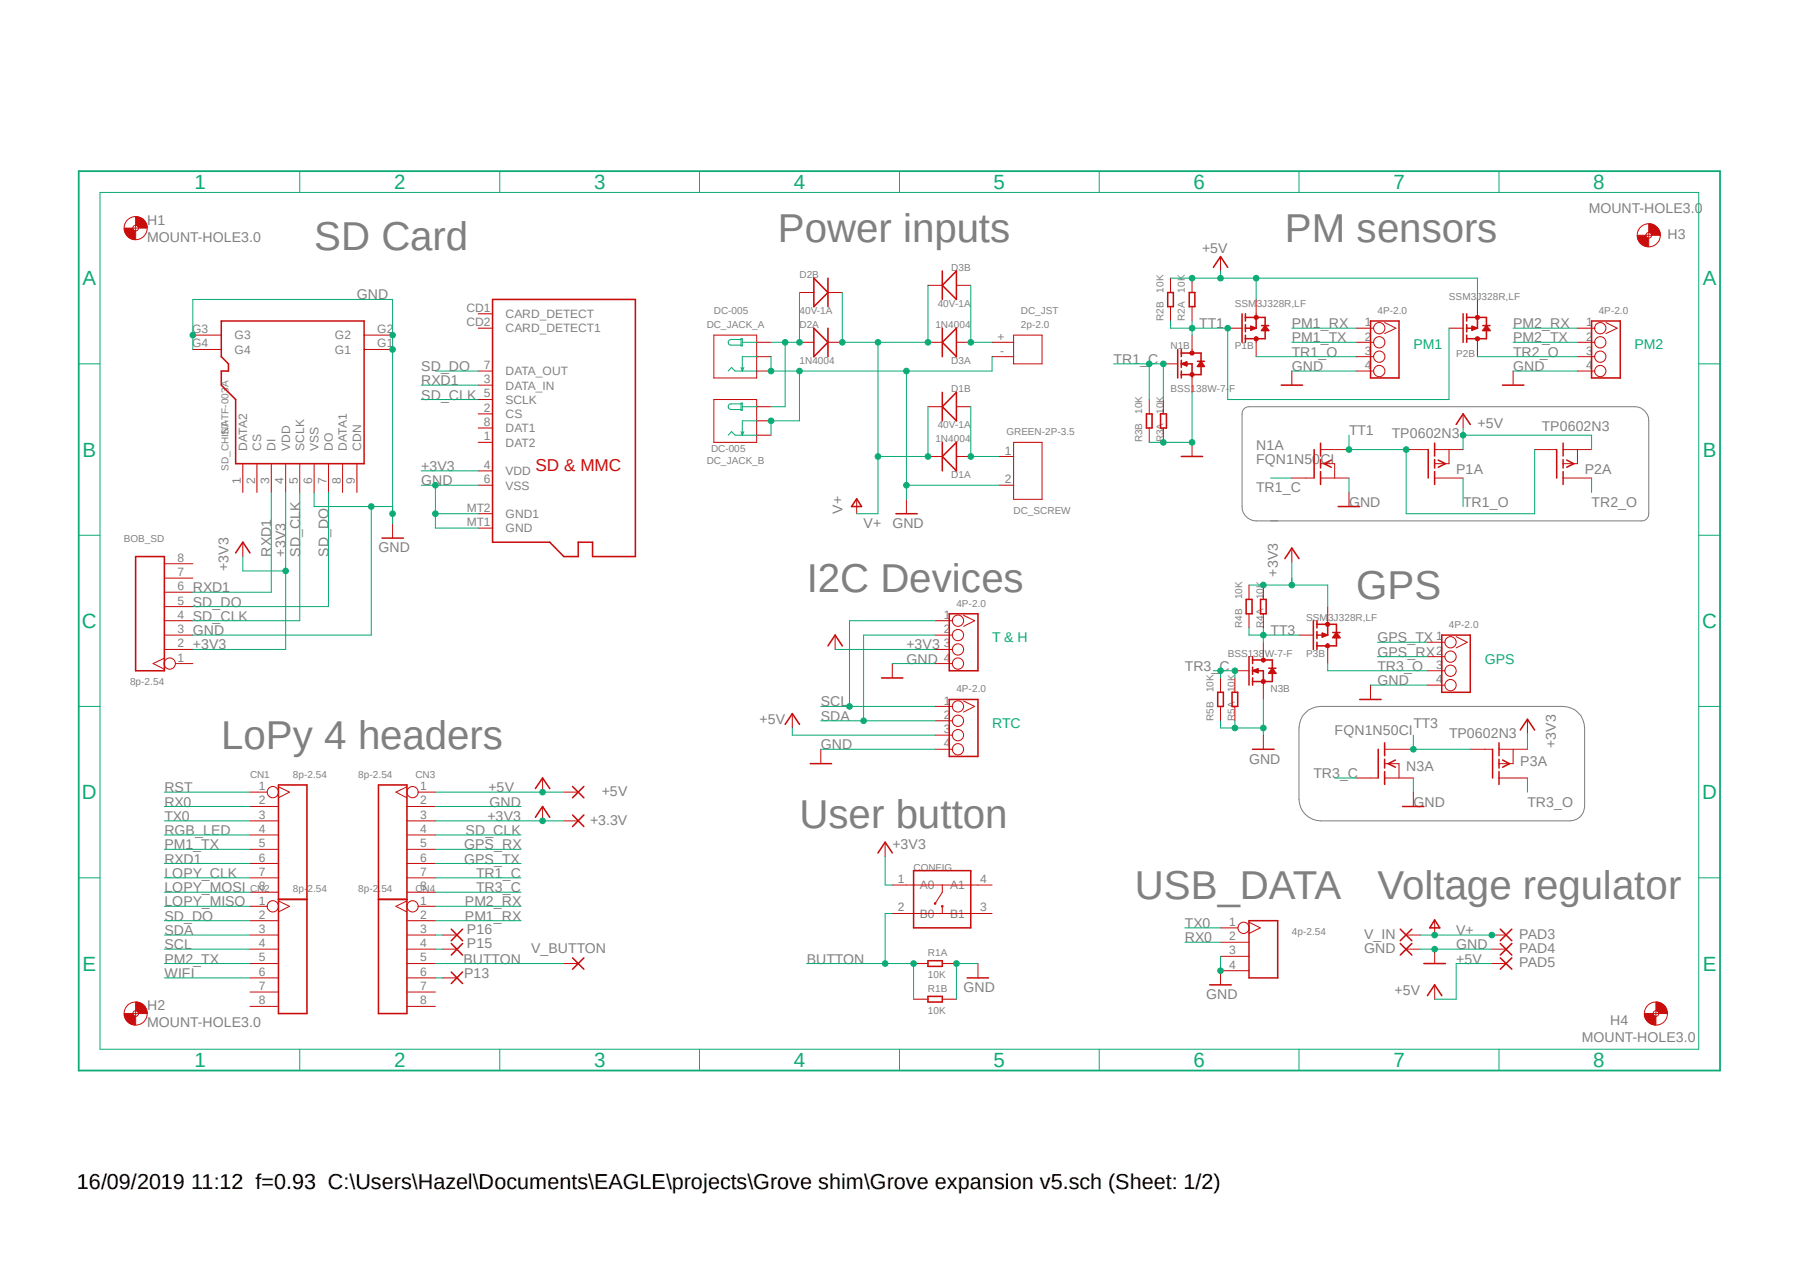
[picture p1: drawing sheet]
<svg xmlns="http://www.w3.org/2000/svg" width="297mm" height="210mm" viewBox="0 0 297 210" stroke-linecap="round" stroke-linejoin="round" font-family="sans-serif">
<path d="M12.7 27.9l271.7 149.1M284.4 27.9l-271.7 149.1" fill="none" stroke="#fff" stroke-width=".17"/>
<path d="M205.5 67.3l.7-.2h63.6a2.35 2.35 0 0 1 2.4 2.3v15.4a1.18 1.18 0 0 1-1.2 1.1h-63.6a2.35 2.35 0 0 1-2.3-2.3v-15.3v-.4zM215.5 117.6a3.7 3.7 0 0 1 2.5-1.1h40.1a3.6 3.6 0 0 1 3.5 3.6v13a2.43 2.43 0 0 1-2.4 2.3h-41.2a3.6 3.6 0 0 1-3.5-3.5v-11.8a3.7 3.7 0 0 1 1-2.5z" fill="none" stroke="#808080" stroke-width=".17"/>
<g fill="none" stroke="#c90d0c" stroke-width=".25">
<path d="M36.5 53h23.6v23.5h-21.2v-10.6l-2.4-2.4v-2.3h1.2v-1.2l-1.2-1.2zM134.4 54.1l2.3 2.4-2.3 2.3zM136.7 54.1v4.7M155.6 54.1v4.7M157.9 54.1v4.7l-2.3-2.3zM196.3 48.3h1v2.3h-1zM200.3 44.1l1.2-1.8 1.2 1.8M226.3 53h4.7v9.4h-4.7zM262.8 53h4.7v9.4h-4.7zM155.6 73v4.7M157.9 73v4.7l-2.3-2.4zM191.6 68.3h1v2.3h-1z"/>
<path d="M195 75.3h3.5M211.5 63.5h3.6M248.1 63.5h3.5M38.9 91.2l1.2-1.7 1.2 1.7M63.1 88.8h3.5M141.4 82.3l.8 1.3h-1.6zM147.9 84.8h3.5M156.7 101.3h4.8v9.4h-4.8zM156.7 115.4h4.8v9.4h-4.8zM224.5 115.4h3.5M238 104.8h4.7v9.4h-4.7zM88.4 130.1l1.2-1.7 1.2 1.7"/>
<path d="M88.4 134.8l1.2-1.7 1.2 1.7M133.8 126h3.5M144.9 140.7l1.2-1.8 1.2 1.8M153.2 158.5h2.4v.9h-2.4zM206.2 151.9h4.7v9.4h-4.7zM235.1 159h3.5M236.9 151.8l.8 1.3h-1.6zM159.7 161.3h3.5M199.7 162.5h3.6M235.7 164.3l1.2-1.8 1.1 1.8"/>
</g>
<g fill="none" stroke="#c90d0c" stroke-width=".17">
<path d="M31.8 55.3h4.7M31.8 57.7h4.7M60.1 55.3h4.7M60.1 57.7h4.7M117.9 55.3h7v7.1h-7zM124.9 56.5h2.4M124.9 58.8h2.4M132 56.5h2.4M136.7 56.5h2.4M153.2 56.5h2.4M157.9 56.5h2.4M163.8 56.5h3.5"/>
<path d="M163.8 58.8h3.5M167.3 55.3h4.7v4.7h-4.7zM196.8 45.9v2.4M196.8 50.6v2.4M201.5 42.3v2.4M223.9 54.1h2.9M223.9 56.5h2.9M223.9 58.8h2.9M228.6 53.2l1.9 .9-1.9 .9M260.4 54.1h2.9M260.4 56.5h2.9M260.4 58.8h2.9"/>
<path d="M265.1 53.2l1.9 .9-1.9 .9M40.1 76.5v4.7M42.4 76.5v4.7M44.8 76.5v4.7M47.2 76.5v4.7M49.5 76.5v4.7M51.9 76.5v4.7M54.2 76.5v4.7M56.6 76.5v4.7M58.9 76.5v4.7M124.9 61.2h2.4M153.2 75.3h2.4"/>
<path d="M157.9 75.3h2.4M165 75.3h2.3M167.3 73h4.7v9.4h-4.7zM192.1 65.9v2.4M192.1 70.6v2.4M196.8 73v2.3M213.3 61.2v2.3M223.9 61.2h2.9M249.8 61.2v2.3M260.4 61.2h2.9M40.1 89.5v2.3M64.8 86.4v2.4"/>
<path d="M141.4 82.4v2.4M149.6 82.4v2.4M165 80.1h2.3M154.4 102.4h2.9M154.4 104.8h2.9M154.4 107.1h2.9M154.4 109.5h2.9M154.4 116.5h2.9M154.4 118.9h2.9M159.1 101.5l1.8 .9-1.8 .9M159.1 115.7l1.8 .8-1.8 1M226.3 113v2.4"/>
<path d="M235.7 106h2.8M235.7 108.3h2.8M235.7 110.7h2.8M235.7 113h2.8M240.4 105l1.8 1-1.8 .9M89.6 128.4v2.3M89.6 133.1v2.3M135.5 123.6v2.4M146.1 138.9v2.4M154.4 121.3h2.9M154.4 123.6h2.9M150.8 159h2.4"/>
<path d="M155.6 159h2.3M161.5 159v2.3M201.5 153.1h2.9M201.5 155.4h4.7M201.5 157.8h4.7M206.2 152.1l1.9 1-1.9 .9M236.9 151.9v2.4M236.9 156.6v2.4M206.2 160.1h-4.7v2.4M236.9 162.5v2.3"/>
<circle cx="227.7" cy="54.1" r=".93"/>
<circle cx="227.7" cy="56.5" r=".93"/>
<circle cx="227.7" cy="58.8" r=".93"/>
<circle cx="264.2" cy="58.8" r=".93"/>
<circle cx="264.2" cy="56.5" r=".93"/>
<circle cx="264.2" cy="54.1" r=".93"/>
<circle cx="227.7" cy="61.2" r=".93"/>
<circle cx="264.2" cy="61.2" r=".93"/>
<circle cx="158.2" cy="107.1" r=".93"/>
<circle cx="158.2" cy="118.9" r=".93"/>
<circle cx="158.2" cy="102.4" r=".93"/>
<circle cx="158.2" cy="116.5" r=".93"/>
<circle cx="158.2" cy="104.8" r=".93"/>
<circle cx="158.2" cy="109.5" r=".93"/>
<circle cx="239.5" cy="110.7" r=".93"/>
<circle cx="239.5" cy="113" r=".93"/>
<circle cx="239.5" cy="106" r=".93"/>
<circle cx="239.5" cy="108.3" r=".93"/>
<circle cx="158.2" cy="121.3" r=".93"/>
<circle cx="158.2" cy="123.6" r=".93"/>
<circle cx="205.3" cy="153.1" r=".93"/>
</g>
<path d="M22.4 35.8a1.77 1.77 0 0 1 1.9 1.8h-1.4l-.3-.4h-.2z" fill-rule="evenodd" fill="#c90d0c"/>
<path d="M22.4 35.8a1.77 1.77 0 0 1 1.9 1.8h-1.4l-.3-.4h-.2z" fill="none" stroke="#c90d0c" stroke-width=".17"/>
<path d="M20.5 37.6h1.4l.3 .5h.2v1.4a1.84 1.84 0 0 1-1.9-1.9z" fill-rule="evenodd" fill="#c90d0c"/>
<g fill="none" stroke="#c90d0c" stroke-width=".17">
<path d="M20.5 37.6h1.4l.3 .5h.2v1.4a1.84 1.84 0 0 1-1.9-1.9zM21.9 37.6h1M22.4 37.2v.9"/>
<circle cx="22.4" cy="37.6" r="1.91"/>
<circle cx="22.4" cy="37.6" r=".46"/>
</g>
<path d="M22.4 165.3a1.84 1.84 0 0 1 1.9 1.9h-1.4l-.3-.4h-.2z" fill-rule="evenodd" fill="#c90d0c"/>
<path d="M22.4 165.3a1.84 1.84 0 0 1 1.9 1.9h-1.4l-.3-.4h-.2z" fill="none" stroke="#c90d0c" stroke-width=".17"/>
<path d="M20.5 167.2h1.4l.3 .4 .2 .1v1.4a1.84 1.84 0 0 1-1.9-1.9z" fill-rule="evenodd" fill="#c90d0c"/>
<g fill="none" stroke="#c90d0c" stroke-width=".17">
<path d="M20.5 167.2h1.4l.3 .4 .2 .1v1.4a1.84 1.84 0 0 1-1.9-1.9zM21.9 167.2h1M22.4 166.8v.9"/>
<circle cx="22.4" cy="167.2" r="1.91"/>
<circle cx="22.4" cy="167.2" r=".46"/>
</g>
<path d="M272.2 36.9a1.9 1.9 0 0 1 1.9 1.9h-1.4l-.2-.4h-.3z" fill-rule="evenodd" fill="#c90d0c"/>
<path d="M272.2 36.9a1.9 1.9 0 0 1 1.9 1.9h-1.4l-.2-.4h-.3z" fill="none" stroke="#c90d0c" stroke-width=".17"/>
<path d="M270.3 38.8h1.4l.1 .3 .4 .2v1.4a1.77 1.77 0 0 1-1.9-1.9z" fill-rule="evenodd" fill="#c90d0c"/>
<g fill="none" stroke="#c90d0c" stroke-width=".17">
<path d="M270.3 38.8h1.4l.1 .3 .4 .2v1.4a1.77 1.77 0 0 1-1.9-1.9zM271.7 38.8h1M272.2 38.4v.9"/>
<circle cx="272.2" cy="38.8" r="1.91"/>
<circle cx="272.2" cy="38.8" r=".46"/>
</g>
<path d="M273.4 165.3a1.84 1.84 0 0 1 1.9 1.9h-1.4l-.3-.4h-.2z" fill-rule="evenodd" fill="#c90d0c"/>
<path d="M273.4 165.3a1.84 1.84 0 0 1 1.9 1.9h-1.4l-.3-.4h-.2z" fill="none" stroke="#c90d0c" stroke-width=".17"/>
<path d="M271.5 167.2h1.4l.2 .4 .3 .1v1.4a1.91 1.91 0 0 1-1.9-1.9z" fill-rule="evenodd" fill="#c90d0c"/>
<g fill="none" stroke="#c90d0c" stroke-width=".17">
<path d="M79 51.8h2.3M79 54.1h2.3M243.6 54.1h.3M243.9 51.8v.6M243.9 55.9v.6M79 68.3h2.3M79 63.5h2.3M79 77.7h2.3M79 65.9h2.3M79 61.2h2.3M79 70.6h2.3M79 73h2.3"/>
<path d="M27.1 97.7h4.7M27.1 95.4h4.7M27.1 93h4.7M79 80.1h2.3M79 87.1h2.3M79 84.8h2.3M27.1 107.1h4.7M27.1 104.8h4.7M27.1 102.4h4.7M27.1 100.1h4.7M27.1 108.6l-1.8 .9 1.8 .9M29 109.5h2.8"/>
<path d="M130.8 117.7v2.4M147.3 109.5v2.3M271.5 167.2h1.4l.2 .4 .3 .1v1.4a1.91 1.91 0 0 1-1.9-1.9zM272.9 167.2h1M273.4 166.8v.9"/>
<circle cx="28" cy="109.5" r=".93"/>
<circle cx="273.4" cy="167.2" r="1.91"/>
<circle cx="273.4" cy="167.2" r=".46"/>
</g>
<g fill="none" stroke="#c90d0c" stroke-width=".25">
<path d="M81.3 49.4h23.6v42.4h-7.1v-2.3h-2.3v2.3h-2.4l-2.3-2.3h-9.5zM241.6 51.8v4.7M242.1 52.4h3.3v3.5h-3.3M242.1 51.8v1.2M242.1 53.6v1.1M242.1 55.3v1.2M242.1 54.1h1.5M243 53.8l.9 .3M243 53.8v.6M243 53.8l.6 .3M243.5 54l-.5 .4M243.6 54.1l-.6 .3"/>
<path d="M243.9 52.4v1.7M243.9 54.1l-.9 .3M244.8 53.7h1.2M245.4 53.7l.6 .8h-1.2zM245.4 54.1l-.3 .4M245.4 54.1l.3 .4M245.4 54.1l-.3 .3M245.4 54.1l.3 .3M22.4 91.8h4.7v18.9h-4.7zM129.6 119.5l1.2-1.8 1.2 1.8M145.5 111.8h3.6"/>
</g>
<path d="M243.7 55.6l.2-.1 .3 .1 .1 .3-.1 .2-.3 .2-.2-.2-.1-.2 .2-.1 .3 .1-.2 .1-.3-.1z" fill-rule="evenodd" fill="#c90d0c"/>
<path d="M243.7 55.6l.2-.1 .3 .1 .1 .3-.1 .2-.3 .2-.2-.2-.1-.2 .2-.1 .3 .1-.2 .1-.3-.1z" fill="none" stroke="#c90d0c" stroke-width=".17"/>
<path d="M243.7 52.1l.2-.1 .3 .1 .1 .3-.1 .2-.3 .1-.2-.1-.1-.2 .3-.2 .2 .2-.2 .1-.3-.1z" fill-rule="evenodd" fill="#c90d0c"/>
<path d="M207.1 54.1h.3M207.4 51.8v.6M207.4 55.9v.6M239.2 54.1h2.4M243.7 52.1l.2-.1 .3 .1 .1 .3-.1 .2-.3 .1-.2-.1-.1-.2 .3-.2 .2 .2-.2 .1-.3-.1zM243.9 49.4v2.4M243.9 56.5v2.3" fill="none" stroke="#c90d0c" stroke-width=".17"/>
<g fill="none" stroke="#c90d0c" stroke-width=".25">
<path d="M205.1 51.8v4.7M205.6 52.4h3.3v3.5h-3.3M205.6 51.8v1.2M205.6 53.6v1.1M205.6 55.3v1.2M205.6 54.1h1.5M206.5 53.8l.9 .3M206.5 53.8v.6M206.5 53.8l.6 .3M206.9 54l-.4 .4M207.1 54.1l-.6 .3M207.4 52.4v1.7"/>
<path d="M207.4 54.1l-.9 .3M208.3 53.7h1.2M208.9 53.7l.6 .8h-1.2zM208.9 54.1l-.3 .4M208.9 54.1l.3 .4M208.9 54.1l-.3 .3M208.9 54.1l.3 .3"/>
</g>
<path d="M207.1 55.6l.3-.1 .2 .1 .2 .3-.2 .2-.2 .2-.3-.2v-.2l.2-.1 .2 .1-.1 .1-.3-.1z" fill-rule="evenodd" fill="#c90d0c"/>
<path d="M207.1 55.6l.3-.1 .2 .1 .2 .3-.2 .2-.2 .2-.3-.2v-.2l.2-.1 .2 .1-.1 .1-.3-.1z" fill="none" stroke="#c90d0c" stroke-width=".17"/>
<path d="M207.1 52.1l.3-.1 .2 .1 .2 .3-.2 .2-.2 .1-.3-.1v-.2l.3-.2 .1 .2-.1 .1-.3-.1z" fill-rule="evenodd" fill="#c90d0c"/>
<path d="M196.8 57.7v.6M202.7 54.1h2.4M207.1 52.1l.3-.1 .2 .1 .2 .3-.2 .2-.2 .1-.3-.1v-.2l.3-.2 .1 .2-.1 .1-.3-.1zM207.4 49.4v2.4M207.4 56.5v2.3M196.8 61.8v.6" fill="none" stroke="#c90d0c" stroke-width=".17"/>
<g fill="none" stroke="#c90d0c" stroke-width=".25">
<path d="M194.4 57.7v4.7M195 58.3h3.3v3.5h-3.3M195 57.7v1.1M195 59.4v1.2M195.5 59.9l.4 .4M195.9 59.7l-.9 .3 .9 .3M195.9 59.7v.6M195.9 59.7l-.6 .3M197.7 59.6h1.1M198.3 59.6l.5 .9h-1.1zM195 61.2v1.2M195.3 60h1.5v1.8"/>
<path d="M195.3 60l.6 .3M198.3 60l.2 .5M198.3 60l-.3 .5M198.3 60l.2 .3M198.3 60l-.3 .3"/>
</g>
<path d="M196.6 58l.2-.1 .3 .1v.3v.2l-.3 .1-.2-.1-.2-.2 .4-.2 .1 .2-.1 .1-.4-.1z" fill-rule="evenodd" fill="#c90d0c"/>
<path d="M196.6 58l.2-.1 .3 .1v.3v.2l-.3 .1-.2-.1-.2-.2 .4-.2 .1 .2-.1 .1-.4-.1z" fill="none" stroke="#c90d0c" stroke-width=".17"/>
<path d="M196.6 61.6l.2-.2 .3 .2v.2v.2l-.3 .1-.2-.1-.2-.2 .4-.1 .1 .1-.1 .1-.4-.1z" fill-rule="evenodd" fill="#c90d0c"/>
<g fill="none" stroke="#c90d0c" stroke-width=".17">
<path d="M132 48.3h2.4M136.7 48.3h2.4M153.2 47.1h2.4M157.9 47.1h2.4M193.3 45.9v2.4M193.3 50.6v2.4M196.8 55.3v2.4M153.2 67.1h2.4M157.9 67.1h2.4M189.7 65.9v2.4M189.7 70.6v2.4M192.1 60h2.3"/>
<path d="M196.6 61.6l.2-.2 .3 .2v.2v.2l-.3 .1-.2-.1-.2-.2 .4-.1 .1 .1-.1 .1-.4-.1zM196.8 62.4v2.3M208.6 96.5v2.4M203.9 111.8v2.4M203.9 116.5v2.4M208.6 101.3v2.3M218.9 104.8h.3M219.2 102.4v.6M219.2 106.6v.5M93.1 130.7h2.4M93.1 135.4h2.4M208.6 121.3v2.3"/>
<path d="M93.1 159h2.4M232.2 154.3h2.3M232.2 156.6h2.3M246.3 154.3h2.3M246.3 156.6h2.3M246.3 159h2.3M150.8 164.8h2.4M155.6 164.8h2.3"/>
</g>
<g fill="none" stroke="#c90d0c" stroke-width=".25">
<path d="M134.4 45.9l2.3 2.4-2.3 2.3zM136.7 45.9v4.7M155.6 44.7v4.7M157.9 44.7v4.7l-2.3-2.3zM192.8 48.3h.9v2.3h-.9zM155.6 64.7v4.7M157.9 64.7v4.7l-2.3-2.3zM189.3 68.3h.9v2.3h-.9zM208.1 98.9h.9v2.4h-.9zM203.4 114.2h.9v2.3h-.9zM216.8 102.4v4.7M217.4 103h3.2v3.6h-3.2"/>
<path d="M217.4 102.4v1.2M217.4 104.2v1.2M217.4 106v1.1M217.4 104.8h1.5M218.3 104.5l.9 .3M218.3 104.5v.6M218.3 104.5l.6 .3M218.7 104.6l-.4 .5M218.9 104.8l-.6 .3M219.2 103v1.8M219.2 104.8l-.9 .3M220 104.4h1.2"/>
<path d="M220.6 104.4l.6 .8h-1.2zM220.6 104.8l-.3 .4M220.6 104.8l.3 .4M220.6 104.8l-.3 .3M220.6 104.8l.3 .3M94.5 129.8l1.9 1.8M94.5 134.5l1.9 1.9M96.4 129.8l-1.9 1.8M96.4 134.5l-1.9 1.9M206.8 123.6h3.6M94.5 158l1.9 1.9M96.4 158l-1.9 1.9"/>
<path d="M231.2 153.3l1.9 1.9M231.2 155.7l1.9 1.9M233.1 153.3l-1.9 1.9M233.1 155.7l-1.9 1.9M247.7 153.3l1.9 1.9M247.7 155.7l1.9 1.9M247.7 158l1.9 1.9M249.6 153.3l-1.9 1.9M249.6 155.7l-1.9 1.9M249.6 158l-1.9 1.9M153.2 164.4h2.4v.9h-2.4z"/>
</g>
<path d="M218.9 106.3l.3-.1 .2 .1 .1 .3-.1 .2-.2 .1-.3-.1-.1-.2 .5-.1-.1 .2-.4-.1z" fill-rule="evenodd" fill="#c90d0c"/>
<path d="M218.9 106.3l.3-.1 .2 .1 .1 .3-.1 .2-.2 .1-.3-.1-.1-.2 .5-.1-.1 .2-.4-.1z" fill="none" stroke="#c90d0c" stroke-width=".17"/>
<path d="M218.9 102.7h.3h.2l.1 .3-.1 .3-.2 .1-.3-.1-.1-.3 .5-.1-.1 .2-.4-.1z" fill-rule="evenodd" fill="#c90d0c"/>
<path d="M208.6 108.3v.6M208.6 112.4v.6M214.5 104.8h2.3M218.9 102.7h.3h.2l.1 .3-.1 .3-.2 .1-.3-.1-.1-.3 .5-.1-.1 .2-.4-.1zM219.2 100.1v2.3M219.2 107.1v2.4" fill="none" stroke="#c90d0c" stroke-width=".17"/>
<g fill="none" stroke="#c90d0c" stroke-width=".25">
<path d="M206.2 108.3v4.7M206.8 108.9h3.3v3.5h-3.3M206.8 108.3v1.2M206.8 110.1v1.2M206.8 111.8v1.2M207.1 110.7h1.5v1.7M207.1 110.7l.6 .3M207.3 110.5l.4 .5M207.7 110.4l-.9 .3 .9 .3M207.7 110.4v.6M207.7 110.4l-.6 .3M209.5 110.2h1.2"/>
<path d="M210.1 110.2l.6 .9h-1.2zM210.1 110.7l.3 .4M210.1 110.7l-.3 .4M210.1 110.7l.3 .3M210.1 110.7l-.3 .3"/>
</g>
<path d="M208.3 108.7l.3-.2 .2 .2 .1 .2-.1 .2-.2 .2-.3-.2-.1-.2 .4-.1 .1 .1-.1 .1-.4-.1z" fill-rule="evenodd" fill="#c90d0c"/>
<path d="M208.3 108.7l.3-.2 .2 .2 .1 .2-.1 .2-.2 .2-.3-.2-.1-.2 .4-.1 .1 .1-.1 .1-.4-.1z" fill="none" stroke="#c90d0c" stroke-width=".17"/>
<path d="M208.3 112.2l.3-.1 .2 .1 .1 .2-.1 .3-.2 .1-.3-.1-.1-.3 .4-.1 .1 .1-.1 .2-.4-.2z" fill-rule="evenodd" fill="#c90d0c"/>
<g fill="none" stroke="#c90d0c" stroke-width=".17">
<path d="M117.9 65.9h7v7.1h-7zM124.9 67.1h2.4M124.9 71.8h2.4M124.9 69.4h2.4M206.2 96.5v2.4M213.3 90.4v2.4M201.5 111.8v2.4M201.5 116.5v2.4M203.9 110.7h2.3M206.2 101.3v2.3M208.3 112.2l.3-.1 .2 .1 .1 .2-.1 .3-.2 .1-.3-.1-.1-.3 .4-.1 .1 .1-.1 .2-.4-.2zM208.6 106v2.3"/>
<path d="M208.6 113v2.4M147.3 146h16.5M147.3 150.7h16.5M155.6 146v1.2l-1.2 1.9M155.6 149.5v1.2"/>
</g>
<path d="M205.7 98.9h1v2.4h-1zM212.1 92.2l1.2-1.8 1.2 1.8M201 114.2h1v2.3h-1zM150.8 143.6h9.5v9.5h-9.5z" fill="none" stroke="#c90d0c" stroke-width=".25"/>
<circle cx="154.4" cy="149.1" r=".13" fill="#c90d0c"/>
<circle cx="154.4" cy="149.1" r=".13" fill="none" stroke="#c90d0c" stroke-width=".17"/>
<circle cx="155.6" cy="149.5" r=".13" fill="#c90d0c"/>
<g fill="none" stroke="#c90d0c" stroke-width=".17">
<path d="M213.3 78.9h3.6M218 74.2h4.7M218 76.5h2.3v2.4M218 78.9h4.7M232.2 74.2h3.5M236.9 74.2h4.7M236.9 78.9h4.7M239.2 74.2v2.3h-2.3M241.6 68.3v2.3M253.4 74.2h3.5M258.1 74.2h4.7M258.1 78.9h4.7"/>
<path d="M260.4 74.2v2.3h-2.3M222.7 81.2v2.4M137.9 104.8v2.3M252.2 118.7v2.3M41.3 133.1h4.7M41.3 135.4h4.7M41.3 137.8h4.7M41.3 130.7h2.9M46 129.8l1.8 .9-1.8 .9M67.2 133.1h4.7M67.2 135.4h4.7M67.2 137.8h4.7"/>
<path d="M67.2 129.8l-1.8 .9 1.8 .9M69 130.7h2.9M223.9 128.4h3.6M228.6 128.4h4.7M228.6 126h2.4v2.4M228.6 123.6h4.7M233.3 130.7v2.4M242.7 123.6h3.6M247.5 128.4h4.7M247.5 123.6h4.7M249.8 123.6v2.4h-2.3M41.3 154.3h4.7"/>
<path d="M41.3 156.6h4.7M41.3 140.1h4.7M41.3 142.5h4.7M41.3 144.8h4.7M41.3 147.2h4.7M41.3 151.9h4.7M41.3 159h4.7M41.3 149.5h2.9M46 148.6l1.8 .9-1.8 1M67.2 154.3h4.7M67.2 156.6h4.7M67.2 140.1h4.7"/>
<path d="M67.2 142.5h4.7M67.2 144.8h4.7M67.2 147.2h4.7M67.2 151.9h4.7M67.2 159h4.7M67.2 148.6l-1.8 .9 1.8 1M69 149.5h2.9M73.1 154.3h2.3M73.1 156.6h2.3M41.3 161.3h4.7M41.3 163.7h4.7M41.3 166h4.7"/>
<path d="M67.2 161.3h4.7M67.2 163.7h4.7M67.2 166h4.7M73.1 161.3h2.3"/>
<circle cx="45" cy="130.7" r=".93"/>
<circle cx="68.1" cy="130.7" r=".93"/>
<circle cx="45" cy="149.5" r=".93"/>
<circle cx="68.1" cy="149.5" r=".93"/>
<circle cx="155.6" cy="149.5" r=".13"/>
</g>
<g fill="none" stroke="#c90d0c" stroke-width=".25">
<path d="M217 74.2v4.7M218 73.1v2.1M218 75.8v1.4M218 77.8v2.1M219.8 75.9l-1.2 .6 1.2 .6M235.8 74.2v4.7M236.9 73.1v2.1M236.9 75.8v1.4M236.9 77.8v2.1M237.4 75.9l1.2 .6-1.2 .6M240.4 70l1.2-1.7 1.1 1.7M257 74.2v4.7"/>
<path d="M258.1 73.1v2.1M258.1 75.8v1.4M258.1 77.8v2.1M258.7 75.9l1.1 .6-1.1 .6M220.9 83.6h3.6M136.7 106.6l1.2-1.8 1.2 1.8M46 129.5h4.7v37.7h-4.7zM62.5 129.5h4.7v37.7h-4.7zM227.5 123.6v4.8M228.6 122.6v2.1M228.6 125.3v1.4M228.6 127.3v2.1"/>
<path d="M230.4 125.4l-1.2 .6 1.2 .6M231.6 133.1h3.5M246.4 123.6v4.8M247.5 122.6v2.1M247.5 125.3v1.4M247.5 127.3v2.1M248.1 125.4l1.1 .6-1.1 .6M251 120.4l1.2-1.7 1.2 1.7M46 148.4h4.7M62.5 148.4h4.7M74.5 153.3l1.9 1.9M74.5 155.7l1.9 1.9"/>
<path d="M76.4 153.3l-1.9 1.9M76.4 155.7l-1.9 1.9M74.5 160.4l1.9 1.9M76.4 160.4l-1.9 1.9"/>
</g>
<path d="M13 28.2h271v148.4h-271z" fill="none" stroke="#0dab76" stroke-width=".3"/>
<g fill="none" stroke="#0dab76" stroke-width=".17">
<path d="M16.5 31.7h264v141.4h-264zM49.5 28.2v3.5M82.5 28.2v3.5M115.5 28.2v3.5M148.5 28.2v3.5M181.5 28.2v3.5M214.5 28.2v3.5M247.5 28.2v3.5M122.3 56h-1.6a.47 .47 0 0 0-.5 .5 .47 .47 0 0 0 .5 .4h1.6M122.3 55.9h.3v1.2h-.3zM122.6 56.5h2.3M124.9 58.8h-2.3v2.4"/>
<path d="M207.4 58.8h16.5M213.3 54.1h10.6M249.8 54.1h10.6M13 60h3.5M120.2 61.2l.6-.6 .6 .6h3.5M120.2 71.8l.6-.6 .6 .6h3.5M122.3 66.6h-1.6a.47 .47 0 0 0-.5 .5 .47 .47 0 0 0 .5 .5h1.6M122.3 66.5h.3v1.2h-.3zM122.3 60.6l.3 .6M122.3 71.2l.3 .6M122.6 67.1h2.3M122.8 60.6l-.2 .6"/>
<path d="M122.8 71.2l-.2 .6M124.9 69.4h-2.3v2.4M189.7 60h2.4v5.9M241.6 78.9v4.7M280.5 60h3.5M13 88.3h3.5M280.5 88.3h3.5M13 116.5h3.5M280.5 116.5h3.5M13 144.8h3.5M71.9 144.8h14.1M71.9 149.5h14.1"/>
<path d="M71.9 151.9h14.1M280.5 144.8h3.5M49.5 173.1v3.5M82.5 173.1v3.5M115.5 173.1v3.5M148.5 173.1v3.5M181.5 173.1v3.5M214.5 173.1v3.5M247.5 173.1v3.5"/>
</g>
<circle cx="192.1" cy="60" r=".46" fill="#0dab76"/>
<g fill="none" stroke="#0dab76" stroke-width=".17">
<path d="M183.9 60h5.8v5.9"/>
<circle cx="192.1" cy="60" r=".46"/>
</g>
<circle cx="189.7" cy="60" r=".46" fill="#0dab76"/>
<g fill="none" stroke="#0dab76" stroke-width=".17">
<path d="M209.8 78.9h3.5M154.4 102.4h-14.1v14.1h-4.8"/>
<circle cx="189.7" cy="60" r=".46"/>
</g>
<circle cx="140.3" cy="116.5" r=".46" fill="#0dab76"/>
<g fill="none" stroke="#0dab76" stroke-width=".17">
<path d="M135.5 118.9h18.9M140.3 116.5h14.1M154.4 104.8h-11.8v14.1M27.1 156.6h14.2"/>
<circle cx="140.3" cy="116.5" r=".46"/>
</g>
<circle cx="142.6" cy="118.9" r=".46" fill="#0dab76"/>
<g fill="none" stroke="#0dab76" stroke-width=".17">
<path d="M203.9 110.7v1.1M227.4 106h8.3M227.4 108.3h8.3M220.3 128.4h3.6M27.1 154.3h14.2M71.9 142.5h14.1M71.9 140.1h14.1M71.9 147.2h14.1"/>
<circle cx="142.6" cy="118.9" r=".46"/>
</g>
<circle cx="203.9" cy="110.7" r=".46" fill="#0dab76"/>
<g fill="none" stroke="#0dab76" stroke-width=".17">
<path d="M200.3 110.7h3.6"/>
<circle cx="203.9" cy="110.7" r=".46"/>
</g>
<circle cx="201.5" cy="110.7" r=".46" fill="#0dab76"/>
<g fill="none" stroke="#0dab76" stroke-width=".17">
<path d="M213.3 56.5h10.6M243.9 58.8h16.5M249.8 56.5h10.6M262.8 78.9v2.3M201.5 110.7v1.1M27.1 140.1h14.2M27.1 159h14.2"/>
<circle cx="201.5" cy="110.7" r=".46"/>
</g>
<circle cx="246.3" cy="154.3" r=".46" fill="#0dab76"/>
<g fill="none" stroke="#0dab76" stroke-width=".17">
<path d="M234.5 154.3h11.8"/>
<circle cx="246.3" cy="154.3" r=".46"/>
</g>
<circle cx="236.9" cy="154.3" r=".46" fill="#0dab76"/>
<g fill="none" stroke="#0dab76" stroke-width=".17">
<path d="M139.1 56.5h14.1M144.9 56.5v18.8"/>
<circle cx="236.9" cy="154.3" r=".46"/>
</g>
<circle cx="145" cy="56.5" r=".46" fill="#0dab76"/>
<g fill="none" stroke="#0dab76" stroke-width=".17">
<path d="M153.2 75.3h-8.3v9.5"/>
<circle cx="145" cy="56.5" r=".46"/>
</g>
<circle cx="145" cy="75.3" r=".46" fill="#0dab76"/>
<g fill="none" stroke="#0dab76" stroke-width=".17">
<path d="M139.1 48.3v8.2M141.4 84.8h3.5"/>
<circle cx="145" cy="75.3" r=".46"/>
</g>
<circle cx="139.1" cy="56.5" r=".46" fill="#0dab76"/>
<g fill="none" stroke="#0dab76" stroke-width=".17">
<path d="M153.2 47.1v9.4"/>
<circle cx="139.1" cy="56.5" r=".46"/>
</g>
<circle cx="153.2" cy="56.5" r=".46" fill="#0dab76"/>
<g fill="none" stroke="#0dab76" stroke-width=".17">
<path d="M153.2 67.1v8.2"/>
<circle cx="153.2" cy="56.5" r=".46"/>
</g>
<circle cx="153.2" cy="75.3" r=".46" fill="#0dab76"/>
<g fill="none" stroke="#0dab76" stroke-width=".17">
<path d="M132 48.3v8.2h-4.7"/>
<circle cx="153.2" cy="75.3" r=".46"/>
</g>
<circle cx="132" cy="56.5" r=".46" fill="#0dab76"/>
<g fill="none" stroke="#0dab76" stroke-width=".17">
<path d="M129.6 56.5v10.6h-2.3"/>
<circle cx="132" cy="56.5" r=".46"/>
</g>
<circle cx="129.6" cy="56.5" r=".46" fill="#0dab76"/>
<g fill="none" stroke="#0dab76" stroke-width=".17">
<path d="M160.3 47.1v9.4h3.5"/>
<circle cx="129.6" cy="56.5" r=".46"/>
</g>
<circle cx="160.3" cy="56.5" r=".46" fill="#0dab76"/>
<g fill="none" stroke="#0dab76" stroke-width=".17">
<path d="M160.3 67.1v8.2h4.7"/>
<circle cx="160.3" cy="56.5" r=".46"/>
</g>
<circle cx="160.3" cy="75.3" r=".46" fill="#0dab76"/>
<g fill="none" stroke="#0dab76" stroke-width=".17">
<path d="M69.6 65.9h9.4M49.5 81.2v21.2h-17.7M71.9 137.8h14.1M133.2 159h17.6M146.1 150.7h1.2"/>
<circle cx="160.3" cy="75.3" r=".46"/>
</g>
<circle cx="146.1" cy="159" r=".46" fill="#0dab76"/>
<g fill="none" stroke="#0dab76" stroke-width=".17">
<path d="M146.1 150.7v8.3M150.8 159v5.8"/>
<circle cx="146.1" cy="159" r=".46"/>
</g>
<circle cx="150.8" cy="159" r=".46" fill="#0dab76"/>
<g fill="none" stroke="#0dab76" stroke-width=".17">
<path d="M69.6 63.5h9.4M71.9 61.2h7.1M44.8 81.2v16.5h-13M54.2 81.2v18.9h-22.4M27.1 142.5h14.2M27.1 151.9h14.2M71.9 159h21.2M234.5 156.6h11.8"/>
<circle cx="150.8" cy="159" r=".46"/>
</g>
<circle cx="236.9" cy="156.6" r=".46" fill="#0dab76"/>
<g fill="none" stroke="#0dab76" stroke-width=".17">
<path d="M163.8 58.8v2.4h-14.2v18.9h15.4"/>
<circle cx="236.9" cy="156.6" r=".46"/>
</g>
<circle cx="149.6" cy="61.2" r=".46" fill="#0dab76"/>
<g fill="none" stroke="#0dab76" stroke-width=".17">
<path d="M127.3 58.8v2.4h4.7"/>
<circle cx="149.6" cy="61.2" r=".46"/>
</g>
<circle cx="127.3" cy="61.2" r=".46" fill="#0dab76"/>
<g fill="none" stroke="#0dab76" stroke-width=".17">
<path d="M132 61.2h17.6M149.6 80.1v2.3"/>
<circle cx="127.3" cy="61.2" r=".46"/>
</g>
<circle cx="149.6" cy="80.1" r=".46" fill="#0dab76"/>
<g fill="none" stroke="#0dab76" stroke-width=".17">
<path d="M132 61.2v8.2h-4.7"/>
<circle cx="149.6" cy="80.1" r=".46"/>
</g>
<circle cx="132" cy="61.2" r=".46" fill="#0dab76"/>
<g fill="none" stroke="#0dab76" stroke-width=".17">
<path d="M127.3 69.4v2.4"/>
<circle cx="132" cy="61.2" r=".46"/>
</g>
<circle cx="127.3" cy="69.4" r=".46" fill="#0dab76"/>
<circle cx="127.3" cy="69.4" r=".46" fill="none" stroke="#0dab76" stroke-width=".17"/>
<circle cx="31.8" cy="55.3" r=".46" fill="#0dab76"/>
<g fill="none" stroke="#0dab76" stroke-width=".17">
<path d="M64.8 49.4h-33v8.3"/>
<circle cx="31.8" cy="55.3" r=".46"/>
</g>
<circle cx="64.8" cy="55.3" r=".46" fill="#0dab76"/>
<g fill="none" stroke="#0dab76" stroke-width=".17">
<path d="M64.8 49.4v8.3"/>
<circle cx="64.8" cy="55.3" r=".46"/>
</g>
<circle cx="64.8" cy="57.7" r=".46" fill="#0dab76"/>
<g fill="none" stroke="#0dab76" stroke-width=".17">
<path d="M64.8 57.7v28.7M51.9 81.2v2.4h12.9"/>
<circle cx="64.8" cy="57.7" r=".46"/>
</g>
<circle cx="64.8" cy="84.8" r=".46" fill="#0dab76"/>
<g fill="none" stroke="#0dab76" stroke-width=".17">
<path d="M61.3 83.6v21.2h-29.5"/>
<circle cx="64.8" cy="84.8" r=".46"/>
</g>
<circle cx="61.3" cy="83.6" r=".46" fill="#0dab76"/>
<g fill="none" stroke="#0dab76" stroke-width=".17">
<path d="M135.5 123.6h18.9M161.5 159h-3.6v5.8"/>
<circle cx="61.3" cy="83.6" r=".46"/>
</g>
<circle cx="157.9" cy="159" r=".46" fill="#0dab76"/>
<g fill="none" stroke="#0dab76" stroke-width=".17">
<path d="M213.3 61.2h10.6M249.8 61.2h10.6M226.3 113h9.4M71.9 133.1h14.1M201.5 157.8v2.3"/>
<circle cx="157.9" cy="159" r=".46"/>
</g>
<circle cx="201.5" cy="160.1" r=".46" fill="#0dab76"/>
<g fill="none" stroke="#0dab76" stroke-width=".17">
<path d="M192.1 73h4.7"/>
<circle cx="201.5" cy="160.1" r=".46"/>
</g>
<circle cx="196.8" cy="73" r=".46" fill="#0dab76"/>
<g fill="none" stroke="#0dab76" stroke-width=".17">
<path d="M189.7 73h2.4M196.8 64.7v8.3"/>
<circle cx="196.8" cy="73" r=".46"/>
</g>
<circle cx="192.1" cy="73" r=".46" fill="#0dab76"/>
<g fill="none" stroke="#0dab76" stroke-width=".17">
<path d="M69.6 80.1h9.4M71.9 80.1v4.7h7.1M147.3 109.5h7.1"/>
<circle cx="192.1" cy="73" r=".46"/>
</g>
<circle cx="71.9" cy="80.1" r=".46" fill="#0dab76"/>
<g fill="none" stroke="#0dab76" stroke-width=".17">
<path d="M71.9 84.8v2.3h7.1"/>
<circle cx="71.9" cy="80.1" r=".46"/>
</g>
<circle cx="71.9" cy="84.8" r=".46" fill="#0dab76"/>
<g fill="none" stroke="#0dab76" stroke-width=".17">
<path d="M222.7 78.9v2.3M203.9 118.9v1.2h4.7M208.6 115.4v5.9"/>
<circle cx="71.9" cy="84.8" r=".46"/>
</g>
<circle cx="208.6" cy="120.1" r=".46" fill="#0dab76"/>
<g fill="none" stroke="#0dab76" stroke-width=".17">
<path d="M201.5 118.9v1.2h2.4"/>
<circle cx="208.6" cy="120.1" r=".46"/>
</g>
<circle cx="203.9" cy="120.1" r=".46" fill="#0dab76"/>
<g fill="none" stroke="#0dab76" stroke-width=".17">
<path d="M27.1 135.4h14.2M27.1 133.1h14.2M27.1 130.7h14.2M27.1 137.8h14.2M71.9 130.7h21.2M233.3 128.4v2.3M27.1 144.8h14.2M27.1 147.2h14.2M27.1 149.5h14.2M195.6 153.1h5.9M195.6 155.4h5.9"/>
<circle cx="203.9" cy="120.1" r=".46"/>
</g>
<circle cx="89.6" cy="130.7" r=".46" fill="#0dab76"/>
<g fill="none" stroke="#0dab76" stroke-width=".17">
<path d="M201.5 44.7v1.2h5.9v3.5M246.3 159h-5.9v5.8h-3.5"/>
<circle cx="89.6" cy="130.7" r=".46"/>
</g>
<circle cx="201.5" cy="45.9" r=".46" fill="#0dab76"/>
<g fill="none" stroke="#0dab76" stroke-width=".17">
<path d="M196.8 45.9h4.7"/>
<circle cx="201.5" cy="45.9" r=".46"/>
</g>
<circle cx="196.8" cy="45.9" r=".46" fill="#0dab76"/>
<g fill="none" stroke="#0dab76" stroke-width=".17">
<path d="M193.3 45.9h3.5M207.4 45.9h36.5v3.5"/>
<circle cx="196.8" cy="45.9" r=".46"/>
</g>
<circle cx="207.4" cy="45.9" r=".46" fill="#0dab76"/>
<g fill="none" stroke="#0dab76" stroke-width=".17">
<path d="M241.6 70.6v1.2M130.8 120.1v1.2h23.6"/>
<circle cx="207.4" cy="45.9" r=".46"/>
</g>
<circle cx="241.6" cy="71.8" r=".46" fill="#0dab76"/>
<g fill="none" stroke="#0dab76" stroke-width=".17">
<path d="M241.6 74.2v-2.4h21.2v2.4M71.9 135.4h21.2M146.1 141.3v4.7h1.2"/>
<circle cx="241.6" cy="71.8" r=".46"/>
</g>
<circle cx="89.6" cy="135.4" r=".46" fill="#0dab76"/>
<g fill="none" stroke="#0dab76" stroke-width=".17">
<path d="M40.1 91.8v2.4h7.1M47.2 81.2v25.9h-15.4"/>
<circle cx="89.6" cy="135.4" r=".46"/>
</g>
<circle cx="47.2" cy="94.2" r=".46" fill="#0dab76"/>
<g fill="none" stroke="#0dab76" stroke-width=".17">
<path d="M69.6 77.7h9.4M208.6 96.5h10.6M213.3 95.4v1.1M137.9 107.1h16.5"/>
<circle cx="47.2" cy="94.2" r=".46"/>
</g>
<circle cx="213.3" cy="96.5" r=".46" fill="#0dab76"/>
<g fill="none" stroke="#0dab76" stroke-width=".17">
<path d="M206.2 96.5h2.4"/>
<circle cx="213.3" cy="96.5" r=".46"/>
</g>
<circle cx="208.6" cy="96.5" r=".46" fill="#0dab76"/>
<g fill="none" stroke="#0dab76" stroke-width=".17">
<path d="M222.7 71.8v2.4h9.5v10.6M213.3 92.8v3.7M219.2 96.5v3.6M252.2 121v2.6M27.1 161.3h14.2"/>
<circle cx="208.6" cy="96.5" r=".46"/>
</g>
<circle cx="232.2" cy="74.2" r=".46" fill="#0dab76"/>
<g fill="none" stroke="#0dab76" stroke-width=".17">
<path d="M253.4 74.2v10.6h-21.2"/>
<circle cx="232.2" cy="74.2" r=".46"/>
</g>
<circle cx="222.7" cy="74.2" r=".46" fill="#0dab76"/>
<g fill="none" stroke="#0dab76" stroke-width=".17">
<path d="M196.8 53v2.3"/>
<circle cx="222.7" cy="74.2" r=".46"/>
</g>
<circle cx="196.8" cy="54.1" r=".46" fill="#0dab76"/>
<g fill="none" stroke="#0dab76" stroke-width=".17">
<path d="M193.3 53v1.1h9.4v11.8"/>
<circle cx="196.8" cy="54.1" r=".46"/>
</g>
<circle cx="202.7" cy="54.1" r=".46" fill="#0dab76"/>
<g fill="none" stroke="#0dab76" stroke-width=".17">
<path d="M239.2 54.1v11.8h-36.5M208.6 103.6v2.4M208.6 104.8h5.9M219.2 109.5v1.2h16.5M252.2 128.4v2.3"/>
<circle cx="202.7" cy="54.1" r=".46"/>
</g>
<circle cx="208.6" cy="104.8" r=".46" fill="#0dab76"/>
<g fill="none" stroke="#0dab76" stroke-width=".17">
<path d="M206.2 103.6v1.2h2.4M233.3 121.3v2.3h9.4"/>
<circle cx="208.6" cy="104.8" r=".46"/>
</g>
<circle cx="233.3" cy="123.6" r=".46" fill="#0dab76"/>
<g fill="none" stroke="#0dab76" stroke-width=".17">
<path d="M71.9 154.3h1.2M71.9 156.6h1.2M71.9 161.3h1.2"/>
<circle cx="233.3" cy="123.6" r=".46"/>
</g>
<g font-size="6.6" fill="#808080">
<text x="51.9" y="41.2">SD Card</text>
<text x="128.4" y="40">Power inputs</text>
<text x="212.1" y="40">PM sensors</text>
<text x="133.2" y="97.7">I2C Devices</text>
<text x="223.9" y="98.9">GPS</text>
<text x="36.5" y="123.6">LoPy 4 headers</text>
<text x="132" y="136.6">User button</text>
<text x="187.4" y="148.4">USB_DATA</text>
<text x="227.4" y="148.4">Voltage regulator</text>
</g>
<text font-size="3.6" x="12.7" y="196.2">16/09/2019 11:12 f=0.93 C:\Users\Hazel\Documents\EAGLE\projects\Grove shim\Grove expansion v5.sch (Sheet: 1/2)</text>
<g font-size="3.4" fill="#0dab76">
<text x="32.1" y="31.2">1</text>
<text x="65.1" y="31.2">2</text>
<text x="98.1" y="31.2">3</text>
<text x="131.1" y="31.2">4</text>
<text x="164" y="31.2">5</text>
<text x="197.1" y="31.2">6</text>
<text x="230" y="31.2">7</text>
<text x="263" y="31.2">8</text>
<text x="13.6" y="47.1">A</text>
<text x="281.1" y="47.1">A</text>
<text x="13.6" y="75.4">B</text>
<text x="281.1" y="75.4">B</text>
<text x="13.5" y="103.6">C</text>
<text x="281" y="103.6">C</text>
<text x="13.5" y="131.9">D</text>
<text x="281" y="131.9">D</text>
<text x="13.6" y="160.1">E</text>
<text x="281.1" y="160.1">E</text>
<text x="32.1" y="176.1">1</text>
<text x="65.1" y="176.1">2</text>
<text x="98.1" y="176.1">3</text>
<text x="131.1" y="176.1">4</text>
<text x="164" y="176.1">5</text>
<text x="197.1" y="176.1">6</text>
<text x="230" y="176.1">7</text>
<text x="263" y="176.1">8</text>
</g>
<text font-size="2.8" fill="#c90d0c" x="88.4" y="77.7">SD &amp; MMC</text>
<g font-size="2.3" fill="#808080">
<text x="262.3" y="35.2">MOUNT-HOLE3.0</text>
<text x="24.3" y="39.9">MOUNT-HOLE3.0</text>
<text x="24.3" y="37.1">H1</text>
<text x="198.5" y="41.7">+5V</text>
<text x="275.3" y="39.5">H3</text>
<text x="58.9" y="49.4">GND</text>
<text x="198" y="54.1">TT1</text>
<text x="213.3" y="54.1">PM1_RX</text>
<text x="213.3" y="58.8">TR1_O</text>
<text x="213.3" y="56.5">PM1_TX</text>
<text x="249.8" y="54.1">PM2_RX</text>
<text x="249.8" y="58.8">TR2_O</text>
<text x="249.8" y="56.5">PM2_TX</text>
<text x="69.6" y="65.9">SD_CLK</text>
<text x="69.6" y="63.5">RXD1</text>
<text x="69.6" y="61.2">SD_DO</text>
<text x="183.9" y="60">TR1_C</text>
<text x="213.3" y="61.2">GND</text>
<text x="249.8" y="61.2">GND</text>
<text x="222.7" y="71.8">TT1</text>
<text x="243.9" y="70.6">+5V</text>
<text x="254.6" y="71.1">TP0602N3</text>
<text x="69.6" y="77.7">+3V3</text>
<text x="207.4" y="76.5">FQN1N50CI</text>
<text x="207.4" y="74.2">N1A</text>
<text x="229.8" y="72.3">TP0602N3</text>
<text x="69.6" y="80.1">GND</text>
<text x="207.4" y="81.2">TR1_C</text>
<text x="222.7" y="83.6">GND</text>
<text x="240.4" y="78.1">P1A</text>
<text x="241.6" y="83.6">TR1_O</text>
<text x="261.6" y="78.1">P2A</text>
<text x="262.8" y="83.6">TR2_O</text>
<text x="139.1" y="84.8" transform="rotate(-90 139.1 84.8)">V+</text>
<text x="142.6" y="87.1">V+</text>
<text x="147.3" y="87.1">GND</text>
<text x="37.7" y="94.2" transform="rotate(-90 37.7 94.2)">+3V3</text>
<text x="44.8" y="91.8" transform="rotate(-90 44.8 91.8)">RXD1</text>
<text x="47.2" y="91.8" transform="rotate(-90 47.2 91.8)">+3V3</text>
<text x="49.5" y="91.8" transform="rotate(-90 49.5 91.8)">SD_CLK</text>
<text x="54.2" y="91.8" transform="rotate(-90 54.2 91.8)">SD_DO</text>
<text x="62.5" y="91.1">GND</text>
<text x="211" y="95.1" transform="rotate(-90 211 95.1)">+3V3</text>
<text x="31.8" y="97.7">RXD1</text>
<text x="31.8" y="100.1">SD_DO</text>
<text x="31.8" y="102.4">SD_CLK</text>
<text x="31.8" y="104.8">GND</text>
<text x="31.8" y="107.1">+3V3</text>
<text x="149.7" y="107.1">+3V3</text>
<text x="209.8" y="104.8">TT3</text>
<text x="227.4" y="106">GPS_TX</text>
<text x="149.7" y="109.5">GND</text>
<text x="195.6" y="110.7">TR3_C</text>
<text x="227.4" y="108.3">GPS_RX</text>
<text x="227.4" y="113">GND</text>
<text x="227.4" y="110.7">TR3_O</text>
<text x="125.4" y="119.4">+5V</text>
<text x="135.5" y="116.5">SCL</text>
<text x="135.5" y="118.9">SDA</text>
<text x="135.5" y="123.6">GND</text>
<text x="206.2" y="126">GND</text>
<text x="220.3" y="121.3">FQN1N50CI</text>
<text x="233.3" y="120.1">TT3</text>
<text x="239.2" y="121.8">TP0602N3</text>
<text x="256.9" y="123.4" transform="rotate(-90 256.9 123.4)">+3V3</text>
<text x="27.1" y="130.7">RST</text>
<text x="80.6" y="130.7">+5V</text>
<text x="99.4" y="131.3">+5V</text>
<text x="216.8" y="128.4">TR3_C</text>
<text x="232.2" y="127.2">N3A</text>
<text x="251" y="126.5">P3A</text>
<text x="27.1" y="135.4">TX0</text>
<text x="27.1" y="133.1">RX0</text>
<text x="27.1" y="137.8">RGB_LED</text>
<text x="76.9" y="137.8">SD_CLK</text>
<text x="80.5" y="135.4">+3V3</text>
<text x="80.8" y="133.1">GND</text>
<text x="97.4" y="136.1">+3.3V</text>
<text x="233.3" y="133.1">GND</text>
<text x="252.2" y="133.1">TR3_O</text>
<text x="27.1" y="140.1">PM1_TX</text>
<text x="27.1" y="142.5">RXD1</text>
<text x="76.6" y="142.5">GPS_TX</text>
<text x="76.6" y="140.1">GPS_RX</text>
<text x="147.3" y="140.1">+3V3</text>
<text x="27.1" y="144.8">LOPY_CLK</text>
<text x="27.1" y="147.2">LOPY_MOSI</text>
<text x="27.1" y="149.5">LOPY_MISO</text>
<text x="76.8" y="149.5">PM2_RX</text>
<text x="78.6" y="144.8">TR1_C</text>
<text x="78.6" y="147.2">TR3_C</text>
<text x="27.1" y="154.3">SDA</text>
<text x="27.1" y="151.9">SD_DO</text>
<text x="76.8" y="151.9">PM1_RX</text>
<text x="77.1" y="154">P16</text>
<text x="195.6" y="153.1">TX0</text>
<text x="195.6" y="155.5">RX0</text>
<text x="225.2" y="154.9">V_IN</text>
<text x="240.4" y="154.3">V+</text>
<text x="250.8" y="154.9">PAD3</text>
<text x="27.1" y="156.6">SCL</text>
<text x="27.1" y="159">PM2_TX</text>
<text x="27.1" y="161.3">WIFI</text>
<text x="76.5" y="159">BUTTON</text>
<text x="76.6" y="161.3">P13</text>
<text x="77.1" y="156.4">P15</text>
<text x="87.7" y="157.2">V_BUTTON</text>
<text x="133.2" y="159">BUTTON</text>
<text x="225.2" y="157.2">GND</text>
<text x="240.4" y="156.6">GND</text>
<text x="240.4" y="159">+5V</text>
<text x="250.8" y="157.2">PAD4</text>
<text x="250.8" y="159.6">PAD5</text>
<text x="24.3" y="166.7">H2</text>
<text x="159.1" y="163.7">GND</text>
<text x="199.1" y="164.8">GND</text>
<text x="230.3" y="164.2">+5V</text>
<text x="24.3" y="169.5">MOUNT-HOLE3.0</text>
<text x="261.2" y="171.8">MOUNT-HOLE3.0</text>
<text x="265.9" y="169">H4</text>
</g>
<g font-size="2.3" fill="#0dab76">
<text x="233.3" y="57.7">PM1</text>
<text x="269.8" y="57.7">PM2</text>
<text x="163.8" y="106">T &amp; H</text>
<text x="245.1" y="109.5">GPS</text>
<text x="163.8" y="120.1">RTC</text>
</g>
<g font-size="2" fill="#808080">
<text x="77" y="51.4">CD1</text>
<text x="77" y="53.8">CD2</text>
<text x="83.5" y="52.5">CARD_DETECT</text>
<text x="225.3" y="53.8">1</text>
<text x="261.9" y="53.8">1</text>
<text x="31.7" y="57.3">G4</text>
<text x="31.7" y="55">G3</text>
<text x="38.7" y="58.4">G4</text>
<text x="38.7" y="56">G3</text>
<text x="55.3" y="58.3">G1</text>
<text x="55.3" y="56">G2</text>
<text x="62.3" y="57.3">G1</text>
<text x="62.3" y="55">G2</text>
<text x="83.5" y="54.8">CARD_DETECT1</text>
<text x="164.7" y="56.2">+</text>
<text x="165.1" y="58.5">-</text>
<text x="225.3" y="56.2">2</text>
<text x="225.3" y="58.5">3</text>
<text x="261.9" y="56.2">2</text>
<text x="261.9" y="58.5">3</text>
<text x="79.9" y="63.2">3</text>
<text x="79.9" y="65.6">5</text>
<text x="79.9" y="60.9">7</text>
<text x="83.5" y="64.3">DATA_IN</text>
<text x="83.5" y="61.9">DATA_OUT</text>
<text x="225.3" y="60.9">4</text>
<text x="261.9" y="60.9">4</text>
<text x="79.9" y="67.9">2</text>
<text x="79.9" y="70.3">8</text>
<text x="83.5" y="69">CS</text>
<text x="83.5" y="66.6">SCLK</text>
<text x="83.5" y="71.3">DAT1</text>
<text x="40.8" y="74.3" transform="rotate(-90 40.8 74.3)">DATA2</text>
<text x="43.1" y="74.3" transform="rotate(-90 43.1 74.3)">CS</text>
<text x="45.5" y="74.3" transform="rotate(-90 45.5 74.3)">DI</text>
<text x="47.9" y="74.3" transform="rotate(-90 47.9 74.3)">VDD</text>
<text x="50.2" y="74.3" transform="rotate(-90 50.2 74.3)">SCLK</text>
<text x="52.6" y="74.3" transform="rotate(-90 52.6 74.3)">VSS</text>
<text x="54.9" y="74.3" transform="rotate(-90 54.9 74.3)">DO</text>
<text x="57.3" y="74.3" transform="rotate(-90 57.3 74.3)">DATA1</text>
<text x="59.6" y="74.3" transform="rotate(-90 59.6 74.3)">CDN</text>
<text x="79.9" y="77.3">4</text>
<text x="79.9" y="72.6">1</text>
<text x="83.5" y="73.7">DAT2</text>
<text x="165.9" y="75">1</text>
<text x="39.8" y="79.8" transform="rotate(-90 39.8 79.8)">1</text>
<text x="42.1" y="79.8" transform="rotate(-90 42.1 79.8)">2</text>
<text x="44.4" y="79.8" transform="rotate(-90 44.4 79.8)">3</text>
<text x="46.8" y="79.8" transform="rotate(-90 46.8 79.8)">4</text>
<text x="49.2" y="79.8" transform="rotate(-90 49.2 79.8)">5</text>
<text x="51.5" y="79.8" transform="rotate(-90 51.5 79.8)">6</text>
<text x="53.9" y="79.8" transform="rotate(-90 53.9 79.8)">7</text>
<text x="56.3" y="79.8" transform="rotate(-90 56.3 79.8)">8</text>
<text x="58.6" y="79.8" transform="rotate(-90 58.6 79.8)">9</text>
<text x="79.9" y="79.7">6</text>
<text x="83.5" y="80.8">VSS</text>
<text x="83.5" y="78.4">VDD</text>
<text x="165.9" y="79.7">2</text>
<text x="77" y="86.8">MT1</text>
<text x="77" y="84.4">MT2</text>
<text x="83.5" y="87.8">GND</text>
<text x="83.5" y="85.5">GND1</text>
<text x="29.3" y="95">7</text>
<text x="29.3" y="92.7">8</text>
<text x="29.3" y="99.7">5</text>
<text x="29.3" y="97.4">6</text>
<text x="29.3" y="106.8">2</text>
<text x="29.3" y="104.4">3</text>
<text x="29.3" y="102.1">4</text>
<text x="155.8" y="102.1">1</text>
<text x="155.8" y="104.4">2</text>
<text x="155.8" y="106.8">3</text>
<text x="237.1" y="105.6">1</text>
<text x="237.1" y="108">2</text>
<text x="29.3" y="109.2">1</text>
<text x="155.8" y="109.2">4</text>
<text x="237.1" y="110.3">3</text>
<text x="237.1" y="112.7">4</text>
<text x="155.8" y="116.2">1</text>
<text x="155.8" y="118.6">2</text>
<text x="155.8" y="120.9">3</text>
<text x="155.8" y="123.3">4</text>
<text x="42.7" y="130.3">1</text>
<text x="69.3" y="130.3">1</text>
<text x="42.7" y="132.7">2</text>
<text x="42.7" y="135.1">3</text>
<text x="42.7" y="137.4">4</text>
<text x="69.3" y="132.7">2</text>
<text x="69.3" y="135.1">3</text>
<text x="69.3" y="137.4">4</text>
<text x="42.7" y="139.8">5</text>
<text x="42.7" y="142.2">6</text>
<text x="69.3" y="139.8">5</text>
<text x="69.3" y="142.2">6</text>
<text x="42.7" y="144.5">7</text>
<text x="42.7" y="146.9">8</text>
<text x="42.7" y="149.2">1</text>
<text x="69.3" y="144.5">7</text>
<text x="69.3" y="146.9">8</text>
<text x="69.3" y="149.2">1</text>
<text x="148.3" y="145.7">1</text>
<text x="151.8" y="146.7">A0</text>
<text x="156.9" y="146.7">A1</text>
<text x="161.8" y="145.7">4</text>
<text x="42.7" y="151.6">2</text>
<text x="42.7" y="153.9">3</text>
<text x="69.3" y="151.6">2</text>
<text x="69.3" y="153.9">3</text>
<text x="148.3" y="150.4">2</text>
<text x="151.8" y="151.4">B0</text>
<text x="156.9" y="151.4">B1</text>
<text x="161.8" y="150.4">3</text>
<text x="202.9" y="152.7">1</text>
<text x="202.9" y="155.1">2</text>
<text x="42.7" y="156.3">4</text>
<text x="42.7" y="158.6">5</text>
<text x="42.7" y="161">6</text>
<text x="69.3" y="156.3">4</text>
<text x="69.3" y="158.6">5</text>
<text x="69.3" y="161">6</text>
<text x="202.9" y="157.4">3</text>
<text x="202.9" y="159.8">4</text>
<text x="42.7" y="163.4">7</text>
<text x="42.7" y="165.7">8</text>
<text x="69.3" y="163.4">7</text>
<text x="69.3" y="165.7">8</text>
</g>
<g font-size="1.7" fill="#808080">
<text x="132" y="45.9">D2B</text>
<text x="157.1" y="44.7">D3B</text>
<text x="117.9" y="51.8">DC-005</text>
<text x="132" y="51.8">40V-1A</text>
<text x="154.8" y="50.6">40V-1A</text>
<text x="168.5" y="51.8">DC_JST</text>
<text x="192.1" y="53" transform="rotate(-90 192.1 53)">R2B</text>
<text x="192.1" y="48.3" transform="rotate(-90 192.1 48.3)">10K</text>
<text x="195.6" y="53" transform="rotate(-90 195.6 53)">R2A</text>
<text x="195.6" y="48.3" transform="rotate(-90 195.6 48.3)">10K</text>
<text x="203.9" y="50.6">SSM3J328R,LF</text>
<text x="227.4" y="51.8">4P-2.0</text>
<text x="239.2" y="49.4">SSM3J328R,LF</text>
<text x="264" y="51.8">4P-2.0</text>
<text x="116.7" y="54.1">DC_JACK_A</text>
<text x="132" y="54.1">D2A</text>
<text x="154.4" y="54.1">1N4004</text>
<text x="168.5" y="54.1">2p-2.0</text>
<text x="193.3" y="57.7">N1B</text>
<text x="203.9" y="57.7">P1B</text>
<text x="240.4" y="58.8">P2B</text>
<text x="132" y="60">1N4004</text>
<text x="157.1" y="60">D3A</text>
<text x="157.1" y="64.7">D1B</text>
<text x="193.3" y="64.7">BSS138W-7-F</text>
<text x="37.7" y="71.8" transform="rotate(-90 37.7 71.8)">ST-TF-003A</text>
<text x="154.8" y="70.6">40V-1A</text>
<text x="166.2" y="71.8">GREEN-2P-3.5</text>
<text x="188.6" y="68.3" transform="rotate(-90 188.6 68.3)">10K</text>
<text x="192.1" y="68.3" transform="rotate(-90 192.1 68.3)">10K</text>
<text x="37.7" y="77.7" transform="rotate(-90 37.7 77.7)">SD_CHINA</text>
<text x="116.7" y="76.5">DC_JACK_B</text>
<text x="117.4" y="74.6">DC-005</text>
<text x="154.4" y="73">1N4004</text>
<text x="188.6" y="73" transform="rotate(-90 188.6 73)">R3B</text>
<text x="192.1" y="73" transform="rotate(-90 192.1 73)">R3A</text>
<text x="157.1" y="78.9">D1A</text>
<text x="20.4" y="89.5">BOB_SD</text>
<text x="167.3" y="84.8">DC_SCREW</text>
<text x="157.9" y="100.1">4P-2.0</text>
<text x="205.1" y="98.9" transform="rotate(-90 205.1 98.9)">10K</text>
<text x="208.6" y="98.9" transform="rotate(-90 208.6 98.9)">10K</text>
<text x="205.1" y="103.6" transform="rotate(-90 205.1 103.6)">R4B</text>
<text x="208.6" y="103.6" transform="rotate(-90 208.6 103.6)">R4A</text>
<text x="215.6" y="102.4">SSM3J328R,LF</text>
<text x="239.2" y="103.6">4P-2.0</text>
<text x="21.5" y="113">8p-2.54</text>
<text x="202.7" y="108.3">BSS138W-7-F</text>
<text x="215.6" y="108.3">P3B</text>
<text x="157.9" y="114.2">4P-2.0</text>
<text x="200.3" y="118.9" transform="rotate(-90 200.3 118.9)">R5B</text>
<text x="200.3" y="114.2" transform="rotate(-90 200.3 114.2)">10K</text>
<text x="203.9" y="118.9" transform="rotate(-90 203.9 118.9)">R5A</text>
<text x="203.9" y="114.2" transform="rotate(-90 203.9 114.2)">10K</text>
<text x="209.8" y="114.2">N3B</text>
<text x="41.3" y="128.4">CN1</text>
<text x="48.3" y="128.4">8p-2.54</text>
<text x="59.1" y="128.4">8p-2.54</text>
<text x="68.6" y="128.4">CN3</text>
<text x="150.8" y="143.6">CONFIG</text>
<text x="41.3" y="147.2">CN2</text>
<text x="48.3" y="147.2">8p-2.54</text>
<text x="59.1" y="147.2">8p-2.54</text>
<text x="68.6" y="147.2">CN4</text>
<text x="213.3" y="154.3">4p-2.54</text>
<text x="153.2" y="161.3">10K</text>
<text x="153.2" y="157.8">R1A</text>
<text x="153.2" y="167.2">10K</text>
<text x="153.2" y="163.7">R1B</text>
</g>
</svg>
